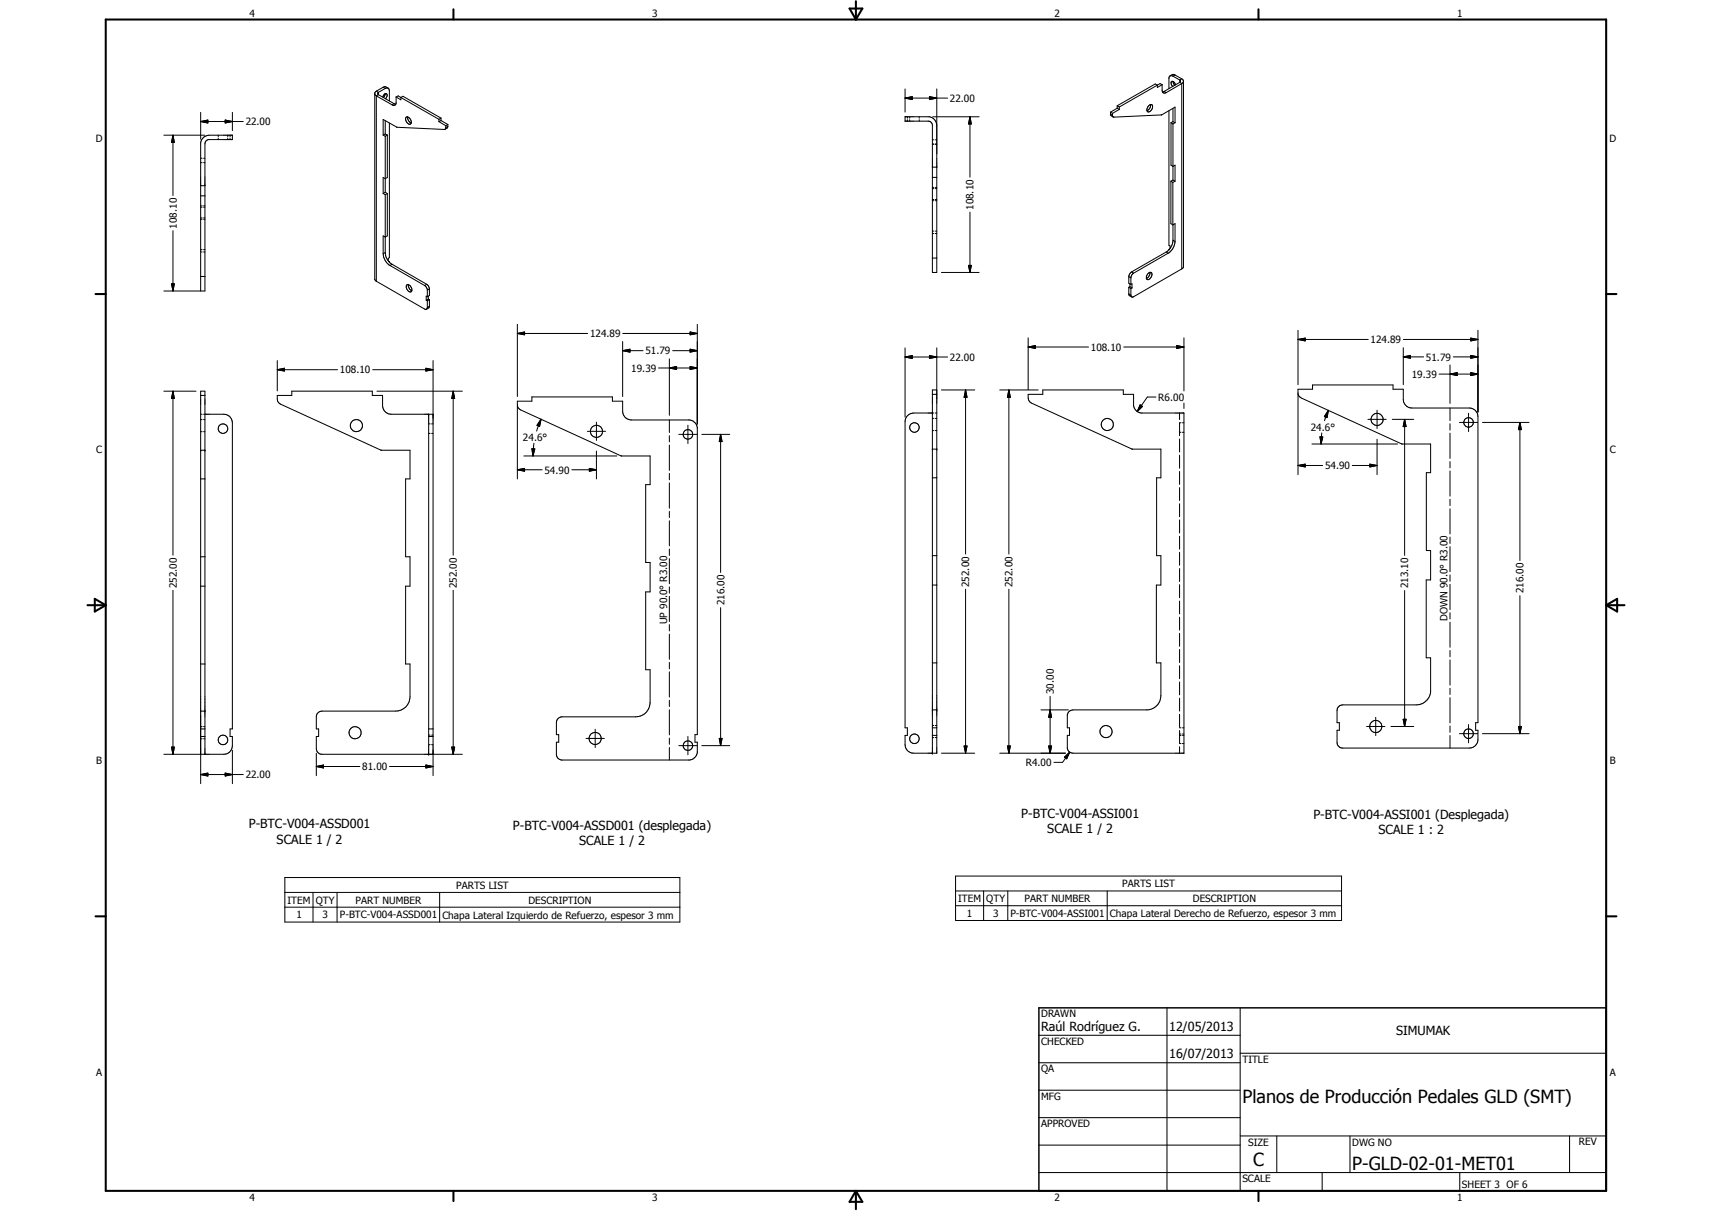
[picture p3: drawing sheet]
<svg xmlns="http://www.w3.org/2000/svg" width="594mm" height="420mm" viewBox="0 0 594 420" stroke-linecap="round" stroke-linejoin="round" font-family="sans-serif">
<g fill="none" stroke="#000" stroke-width=".35">
<path d="M69.6 39v9.3M80.6 39v6.3M130 32.6l.6 .7M130.6 33.3v64.3M130.6 31.6l-.6 .7v64.6l.6 .7M130.6 31.6l.7 .4M130.6 33.3l5.5 3.1M131.3 32v.9M131.3 32.9l-.7 .4M131.3 32l-.2 .4 .2 .5M131.3 32.9l5.5 3.1M133 30.3l-2.4 1.3"/>
<path d="M133 30.3l.8-.2 .9 .5M133 30.3l.7 .4M133.6 32.6l-.8 1.1M133.6 32.6h.5l.3 .4-.7 1.2M133.6 32.6l-.6 1.2M133.7 30.7a.88 .88 0 0 1 1-.1 .88 .88 0 0 1 .4 .9v3.6M133.7 30.7l-2.4 1.3M136.8 36l.5 .2M136.8 36l-.7 .4M137.4 33.7l.8-.4 .9 .5M137.4 33.7l1.7 .9v-.8M137.4 33.7l-.1 2.6-.5 .3-.7-.2"/>
<path d="M139.1 33.8l13.2 7.6M139.1 33.8l.7-.4 13.2 7.6M314.1 34l2.5-.5v1zM314.1 30.9v8M314.1 34h14.7M322.5 33.5l2.6 .5-2.6 .5zM325.1 30.9v63.6h-1.6v-51.3l-.6-1-.5-.2h-8.3v-1.5h8.3a3.1 3.1 0 0 1 2.7 3M385.4 38.9l.6 .4M385.4 38.9l.1 1.2 .8 .5M385.4 39.6l.6 .4M386 39.3v.9l.4 .4 16.7-.7 4.6-2.7v5.4M387.7 37.5l.7 .5"/>
<path d="M387.7 37.5l-2.3 1.4M387.7 36.7l.7 .4M387.7 36.7v.8M388.4 37.1v.9M388.4 38l-2.4 1.3M398.4 36.9l.4-.4a.71 .71 0 0 1 1-.1 .71 .71 0 0 1 .1 1 1.41 1.41 0 0 1-1.7 1.3l-.2-.6zM399.2 36.3a1.99 1.99 0 0 1-1.2 2.1M401.6 29.5l-13.2 7.6M401.6 29.5l-.7-.4-13.2 7.6M403.3 29.4v1.9a.88 .88 0 0 0 .4 .9 .88 .88 0 0 0 1-.1M403.3 29.4l-1.7 1v-.9M403.3 29.4l-.8-.4-.9 .5"/>
<path d="M404 31.7l-.6 .2M404 31.7l.7 .4M405.6 38.4v46.7l.4 .2v.9M406 26.4l-.4 .6v3.8M406 26.4h1M407 26.4l2.4 1.4M407 37.6v4.6M407.1 28.3l.6 1.3M407.7 26l2.4 1.3M407.7 26l-.8-.2-.9 .5M407.7 26l-.7 .4M407.9 29.5a.98 .98 0 0 0-.4-1 .98 .98 0 0 0-1.1-.1 1.38 1.38 0 0 0 .6 1.6"/>
<path d="M409.4 27.8v.8M409.4 27.8l.3 .3-.3 .5M409.4 28.6l.7 .4M409.4 28.6l-5.4 3.1M410.1 29v64.3M410.1 27.3l-.7 .5M410.1 27.3l.6 .8v64.6l-.6 .6M410.1 29l-5.4 3.1M410.7 28.3l-.6 .7M56.8 46.9h14.2M60 46.9l.5 2.5h-1zM60 46.9v21"/>
<path d="M69.6 42.2l2.5-.5v1zM69.6 56.4h.5M69.6 54.9h.5M69.6 42.2h14.8M70.5 47.8l1-.6 1.1-.3h8v1.5h-8.3l-.8 .5-.3 .7-.1 51.4h-1.5v-51.5zM70.6 56.4h.5M70.6 54.9h.5M75.7 46.9v.5M75.7 47.9v.5M78.1 41.7l2.5 .5-2.5 .5zM79 46.9v.5M79 47.9v.5"/>
<path d="M79.8 46.9v.5M79.8 47.9v.5M133 46.9l.7 .4M133.7 41.8v4.7M133.7 47.3v19.4M133.7 46.5l.7 .4M133.7 46.5l-.7 .4M134.4 46.9v14.7l-.7 .4-.7-.4v5.5M134.4 46.9l-.7 .4M135.1 42.7v46.7l-.4 .2v.9M140.9 40.7a1.58 1.58 0 0 1 1.6 2.3 1.59 1.59 0 0 1-1.6-2.3zM141.5 40.6a2.16 2.16 0 0 0 1.2 2.1"/>
<path d="M152.3 42.2l2.4 1.4M152.3 41.4v.8M153 41.8l2.4 1.4M153 41.8l-.7 .4M153 41v.8M153 41l-.7 .4M154.7 43.6v.8l-.4 .5-16.6-.7-4.7-2.8v5.5M155.4 43.2v.7M155.4 43.2l-.7 .4M155.4 43.9l-.2 .5-.8 .5M155.4 43.9l-.7 .3M314.9 40.5v.5"/>
<path d="M314.9 41.5v.5M315.7 40.5v.5M315.7 41.5v.5M319 40.5v.5M319 41.5v.5M323.5 58h1.6M323.5 50h.6M323.5 48.5h.6M323.7 40.5h16.1M324.6 50h.5M324.6 48.5h.5M336.6 40.5l.5 2.5h-1z"/>
<path d="M336.6 40.5v21M406.4 42.6v14.7l.6 .4 .7-.4v5.6M406.4 42.6l.6 .4M407 43v19.5M407 42.2l.7 .4M407 42.2l-.6 .4M407.7 42.6l-.7 .4M69.6 64.4h1.5M69.6 67.9h1.5M69.6 71.4h.5M69.6 75.6h.5M69.6 71.9h.5"/>
<path d="M69.6 76.1h.5M70.6 71.4h.5M70.6 75.6h.5M70.6 71.9h.5M70.6 76.1h.5M133 67.1l.7 .5M133.7 67.6v20M133.7 66.7l.7 .4M133.7 66.7l-.7 .4M134.4 67.1v14.7l-.7 .5-.7-.5v6.3M134.4 67.1l-.7 .5M323.5 61.6h1.6"/>
<path d="M323.5 69.2h.6M323.5 65h.6M323.5 69.6h.6M323.5 65.4h.6M324.6 69.2h.5M324.6 65h.5M324.6 69.6h.5M324.6 65.4h.5M336.6 73.6v20.9M406.3 62.9v14.7l.7 .4M406.3 62.9l.7 .4M407 78l.7-.4v6.2"/>
<path d="M407 63.3v14.7M407 78v5.7a5.3 5.3 0 0 1-2.3 3.7M407 62.5l.7 .4M407 62.5l-.7 .4M407.7 62.9l-.7 .4M59.5 98.5h1l-.5 2.5zM60 80.1v20.9M69.6 86.6h.5M69.6 95.9h1.5M69.6 87.4h.5M70.6 86.6h.5M70.6 87.4h.5"/>
<path d="M130.6 97.6l17.1 9.8 .6-.6v-2.4M133 88.1a5.2 5.2 0 0 0 2.3 4M133.7 87.6l-.7 .5M133.7 87.6l.3 1.6 .9 1.5M134.9 90.7l.2 .1M134.9 90.7l1.2 1M135.1 90.8h-.1M135.1 90.8v.1M135.3 92.1l12.1 7M136.1 91.7l12 6.9M136.1 91.7l-.8 .4M141.1 98.9a1.4 1.4 0 0 1 1.8 1.3l-.1 .9a1.1 1.1 0 0 1-1.7-.9z"/>
<path d="M141.7 98.8v.7l.4 .7 .8 .7M147.4 99.1l.9 1.4v2.5M148.1 98.6l.5 .5 .4 1.1M148.1 98.6l-.7 .5M323.5 80.2h.6M323.5 81h.6M323.5 89.5h1.6M324.6 80.2h.5M324.6 81h.5M326.7 94.5h13.1M336.1 92.1h1l-.5 2.4zM391.7 99.7l.7 .4"/>
<path d="M391.7 96v2.3l.7 .4M391.7 99.7v2.3M391.7 96l.7 .4M392.1 99.5l.7 .4M392.1 99.5l-.4 .2M392.1 98.5v1M392.4 98.7l.4-.2v1.4M392.4 96.4v2.3M392.6 94.4l.8 .4M392.6 94.4l-.7 .9-.2 .7M392.8 99.9l-.4 .2M393.4 94.8l-.6 .4-.4 1.2"/>
<path d="M398.2 95.1l.4-.4a.75 .75 0 0 1 1.1 0 .75 .75 0 0 1-.1 1.1 1.3 1.3 0 0 1-1.6 1.1l-.2-.8zM399 94.5a1.88 1.88 0 0 1-1.2 2.1M404.7 87.4l-12.1 7M404.7 87.4l.7 .4M405.4 87.8l-12 7M405.6 86.5l.1 .1M405.6 86.5v.2M405.8 86.4l-.2 .1M407 83.4l.7 .4M407.7 83.8a5.2 5.2 0 0 1-2.3 4M410.1 93.3l-16.7 9.7-.6 .1-.4-.7M56.8 101h12.7"/>
<path d="M147.9 104.2l.4 .2M148.3 103l-.4-.3v1.5M148.6 103.8l.4 .2M148.6 103.8l-.7 .4M148.6 102.8v1M149 104l-.7 .4M149 100.2v2.3l-.7 .5M149 104v2.3M149 100.2l-.7 .5M149 106.3l-.7 .4M149 106.3l-.2 .5-.8 .5M179.5 115.7l2.5-.5v1z"/>
<path d="M179.5 112.5v25.1M179.5 115.7h24.4M216.1 118.5v19.1M216.1 115.7h25.9M239.5 115.2l2.5 .5-2.5 .5zM242 112.5v34.6M356.8 117.2v18M391.7 102l.7 .4M391.7 102l.2 .5 .8 .5M392.4 100.1v2.3M408.3 119.9l2.5 .5-2.5 .5zM410.8 117.2v18.4"/>
<path d="M450.4 117.8l2.5-.5v1zM450.4 114.6v18.9M450.4 117.8h24.4M487 117.8h25.9M510.4 117.3l2.5 .5-2.5 .5zM512.9 114.6v28.4M56.8 135.7h11.2M60 135.7l.5 2.5h-1zM60 135.7v56.9M69.6 137.2h1.5M96.2 128.3l2.5-.5v.9zM96.2 125.1v10.5"/>
<path d="M96.2 128.3h20.9M129.3 128.3h21M130.8 135.7h29.6M147.8 127.8l2.5 .5-2.5 .4zM150.3 125.1v144M157.3 135.7l.5 2.5h-1zM157.3 135.7v56.9M179.5 139.2h5.1v-1.5h27.9v1.5h3.6v3.5a3 3 0 0 0 3 3h20.2a3.2 3.2 0 0 1 2.7 2.6v106.6h-.8v2.6h.8v3.6a3.1 3.1 0 0 1-2.7 2.6h-44.6a1.98 1.98 0 0 1-1.6-2v-4.2h.8v-2.6h-.8v-4.2a2.07 2.07 0 0 1 1.6-2h25.8a5 5 0 0 0 5.1-5v-11.3h-1.5v-27h1.5v-10.2h-1.5v-27.1h1.5v-9.9h-10.1l-34.8-16-1.1-1.1zM216.1 121.7l2.5-.5v1zM216.1 121.7h7M228.5 127.7h13.5M232.3 127.7l2.5-.5v1z"/>
<path d="M232.3 124.5v19.6M233.4 121.7h8.6M239.5 127.2l2.5 .5-2.5 .5zM239.5 121.2l2.5 .5-2.5 .5zM314.1 123.9l2.5-.5v1zM314.1 120.7v24M314.1 123.9h14.7M322.5 123.4l2.6 .5-2.6 .5zM323.5 136.8h1.6M325.1 120.7v140.6h-8a2.96 2.96 0 0 1-3-3v-3.2h.8v-2.6h-.8v-106.2a2.97 2.97 0 0 1 3-3h7M325.1 135.3h-1.6v126M326.7 135.3h11.5"/>
<path d="M335.1 135.3l.5 2.5h-1zM335.1 135.3v56.9M346.9 135.3h13.3M350.1 135.3l.5 2.5h-1zM350.1 135.3v56.9M356.8 120.4l2.5-.5v1zM356.8 136.8h5.1v-1.5h27.9v1.5h3.6v3.9a3.1 3.1 0 0 0 2.5 2.6h14.9v118l-39.1-.1-.9-.6-.4-.9v-4.6h.7v-2.6h-.7v-4.6a2.09 2.09 0 0 1 2-1.6h25.9a5 5 0 0 0 4.5-5v-11.3h-1.5v-27h1.5v-10.2h-1.4v-27h1.4v-10h-10l-34.8-15.9-1.1-1.2zM356.8 120.4h20.9M389.9 120.4h20.9M401.1 137.8h-3l-3.5 5M410.8 139.9v1.8M450.4 136.6l.4 .9 .8 .6 34.8 15.9 10 .1v9.9h-1.4v27h1.4v10.2h-1.5v27h1.5v11.9a5 5 0 0 1-5 4.5h-25.4a2 2 0 0 0-2 1.9v4.2h.8v2.7h-.8v4.2l.2 1 1.1 .9h44.6a2.96 2.96 0 0 0 3-3v-3.1h-.8v-2.7h.8v-106.1a3 3 0 0 0-3-3h-19.9a3 3 0 0 1-3-3v-3.6h-3.6v-1.4h-27.9v1.4h-5.1v29.7"/>
<path d="M487 123.8l2.4-.5v1zM487 120.6v12.9M487 123.8h7M499.4 129.8h13.5M503.2 129.8l2.5-.5v1zM503.2 126.6v13.4M504.3 123.8h8.6M510.4 129.3l2.5 .5-2.5 .5zM510.4 123.3l2.5 .5-2.5 .5zM69.6 143.7h.5M69.6 156.2h1.5M69.6 145.6h.5"/>
<path d="M69.6 149.8h.5M70.6 143.7h7a2.96 2.96 0 0 1 3 3v106.2h-.8v2.6h.8v3.2a3 3 0 0 1-3 3h-8M70.6 145.6h.5M70.6 149.8h.5M148.8 150.4h.5M148.8 143.7v118M148.8 147.1h.5M149.8 150.4h.5M149.8 147.1h.5M150.3 143.7h-14.5a3 3 0 0 1-3-3v-3.5h-3.6v-1.5h-27.9v1.5h-5.1l.1 1.9 1.1 1.2 34.8 15.9h10.1v10h-1.5v27h1.5v10.2h-1.5v27h1.5v11.3a5 5 0 0 1-5 5h-25.5a2 2 0 0 0-2 2v4.2h.8v2.6h-.8v4.2a2 2 0 0 0 2 2h48.6M179.5 140.8v25.4M181.8 158.2h32.3"/>
<path d="M184.6 155.7h1l-.7 2.5zM185.3 153.8l-.4 4.4M187.7 145.5l-.5 2.5-.9-.4zM187.7 145.5l-1.5 4.1M203.8 149.6h6.3M207 146.5v6.3M207 156.5v9.7M232.3 145.7v4.4M232.3 151.2v2.1M232.3 154.4v8.8M235.5 150.7h6.4M238.7 147.5v6.4"/>
<path d="M243.5 150.7h9.7M250.1 150.7l.5 2.5h-1zM250.1 150.7v47.9M323.5 155.8h1.6M323.5 149.4h.6M323.5 145.2h.6M324.6 143.3h.5M324.6 149.4h.5M324.6 145.2h.5M395.6 140.5l.8 .5-1.8 1.8zM409.3 150h.5M409.3 143.3v2.3"/>
<path d="M409.3 152.3v4.5M409.3 157.9v4.5M409.8 146.7h-.5v4.5M410.3 146.7h.5M410.3 150h.5M455.2 154.1h29.8M458 151.6h1l-.6 2.5zM458.7 150.2l-.3 3.9M461 142.4l-.5 2.5-.9-.4zM461 142.4l-1.4 3.6M474.7 145.5h6.3M477.9 142.3v6.4"/>
<path d="M477.9 152.4v12.3M483.1 145.5h7.5M487.4 145.5l.5 2.5h-1zM487.4 145.5v47.2M503.2 141.6v4.3M503.2 147v2.2M503.2 150.3v8.7M506.4 146.6h6.4M509.6 143.4v6.3M514.4 146.6h16.2M527.4 146.6l.5 2.5h-1zM527.4 146.6v47.9"/>
<path d="M69.6 166.2h1.5M179.5 163l2.5-.5v1zM179.5 163h8.6M198.4 163h8.6M204.5 162.5l2.5 .5-2.5 .5zM232.3 164.3v2.2M232.3 167.6v8.7M232.3 177.4v2.2M323.5 165.8h1.6M409.3 163.6v4.5M409.3 169.2v4.5M409.3 174.8v4.5"/>
<path d="M450.4 161.5l2.5-.5v1zM450.4 161.5h8.6M469.3 161.5h8.6M475.4 161l2.5 .5-2.5 .5zM503.2 160.1v2.2M503.2 163.4v8.7M503.2 173.2v2.2M503.2 176.5v8.8M69.6 193.2h1.5M232.3 180.7v8.7M232.3 190.5v2.2M232.3 193.8v8.7"/>
<path d="M323.5 192.8h1.6M409.3 180.4v4.5M409.3 186.1v4.4M409.3 191.6v4.5M409.3 197.3v4.5M503.2 186.4v2.2M503.2 189.7v8.7M503.2 199.5v2.2M60 204.8v56.9M69.6 203.4h1.5M157.3 204.8v56.9M232.3 203.6v2.2"/>
<path d="M232.3 206.9v8.7M232.3 216.7v2.2M250.1 210.8v47.9M323.5 203h1.6M335.1 204.4v56.9M350.1 204.4v56.9M409.3 202.9v4.5M409.3 208.5v4.5M409.3 214.1v4.5M409.3 219.8v4.4M487.4 204.9v47.2M503.2 202.7v8.8"/>
<path d="M503.2 212.6v2.2M503.2 215.9v8.7M527.4 206.7v47.9M69.6 230.4h1.5M232.3 220v8.7M232.3 229.8v2.2M232.3 233.1v8.8M323.5 230h1.6M409.3 225.3v4.6M409.3 231v4.5M409.3 236.6v4.5M503.2 225.7v2.2"/>
<path d="M503.2 229v8.7M503.2 238.8v2.2M59.5 259.2h1l-.5 2.5zM69.6 255.5h1.5M69.6 252.9h1.5M69.6 246.7h1.5M69.6 252.1h.5M69.6 256.3h.5M70.6 252.1h.5M70.6 256.3h.5M148.8 255.5h1.5M148.8 252.9h1.5"/>
<path d="M148.8 258.4h.5M148.8 255.1h.5M149.8 258.4h.5M149.8 255.1h.5M156.8 259.2h1l-.5 2.5zM203.4 256.2h6.3M206.5 253v6.4M232.3 243v2.2M232.3 246.3v8.7M232.3 256.1v2.1M232.3 259.3v4.4M235.5 258.7h6.4"/>
<path d="M238.7 255.5v6.4M243.5 258.7h9.7M249.6 256.2h1l-.5 2.5zM323.5 255.1h1.6M323.5 252.5h1.6M323.5 246.3h1.6M323.5 255.9h.6M323.5 251.7h.6M324.6 255.9h.5M324.6 251.7h.5M334.6 258.8h1l-.5 2.5zM349.6 258.8h1l-.5 2.5z"/>
<path d="M361.2 246.3h9.5M363.9 258.8h1l-.5 2.5zM364.4 246.3l.5 2.5h-1zM364.4 241.6v19.7M409.3 255.1h.5M409.3 252.5h.5M409.3 254.7h.5M409.3 258h.5M409.3 242.2v4.5M409.3 247.8v4.5M409.3 253.4v4.5M409.3 259.1v2.2"/>
<path d="M410.3 255.1h.5M410.3 252.5h.5M410.3 254.7h.5M410.3 258h.5M474.2 252.1h6.4M477.4 248.9v6.3M482.7 252.1h7.9M486.9 249.6h1l-.5 2.5zM503.2 242.1v8.7M503.2 251.9v2.2M503.2 255.2v4.3M506.4 254.6h6.4"/>
<path d="M509.6 251.4v6.3M514.4 254.6h16.2M526.9 252.1h1l-.5 2.5zM56.8 261.7h12.7M69.6 268.7l2.5-.5v1zM69.6 268.7h14.8M71.1 261.7v-126h-1.5v136.2M78.1 268.2l2.5 .5-2.5 .5zM80.6 260.3v11.6M109.8 265.9l2.5-.5v1zM109.8 261.3v7.8M109.8 265.9h15.1"/>
<path d="M135.2 265.9h15.1M147.8 265.4l2.5 .5-2.5 .5zM326.7 261.3h11.5M346.9 261.3h22.8M369.4 262.7l1.8-1.7-1 2.3zM371.2 261l-2.5 3.5h-3M98.8 304.5h137.1v15.4h-137.1zM98.8 309.6h137.1M98.8 314.7h137.1M108.6 309.6v10.3M117 309.6v10.3M152.6 309.6v10.3"/>
<path d="M331.6 304h133.9v15.4h-133.9zM331.6 309.1h133.9M331.6 314.2h133.9M341.3 309.1v10.3M349.7 309.1v10.3M384.2 309.1v10.3M360.5 359.2h69.9M405 349.7v63.5M430.4 349.7v63.5M360.5 368.7h69.9M360.5 378.2h69.9M430.4 365.4h127"/>
<path d="M360.5 387.8h69.9M360.5 397.3h69.9M430.4 394.1h127M443.1 394.1v12.7M468.5 394.1v12.7M544.7 394.1v12.7M360.5 406.8h196.9M458.8 406.8v6.4M506.6 406.8v6.4"/>
<circle cx="77.4" cy="148.7" r="1.64"/>
<circle cx="123.7" cy="147.7" r="2.1"/>
<circle cx="207" cy="149.7" r="2.11"/>
<circle cx="238.7" cy="150.7" r="1.65"/>
<circle cx="317.3" cy="148.3" r="1.65"/>
<circle cx="384.2" cy="147.3" r="2.09"/>
<circle cx="477.9" cy="145.5" r="2.12"/>
<circle cx="509.6" cy="146.5" r="1.65"/>
<circle cx="77.4" cy="256.7" r="1.66"/>
<circle cx="123.2" cy="254.2" r="2.11"/>
<circle cx="206.5" cy="256.2" r="2.1"/>
<circle cx="238.7" cy="258.7" r="1.66"/>
<circle cx="317.3" cy="256.3" r="1.65"/>
<circle cx="383.8" cy="253.9" r="2.1"/>
<circle cx="477.4" cy="252.1" r="2.11"/>
<circle cx="509.6" cy="254.6" r="1.66"/>
</g>
<g fill="#000">
<circle cx="69.6" cy="156.2" r=".18"/>
<circle cx="71.1" cy="156.2" r=".18"/>
<circle cx="148.8" cy="143.7" r=".18"/>
<circle cx="323.5" cy="143.3" r=".18"/>
<circle cx="323.5" cy="155.8" r=".18"/>
<circle cx="325.1" cy="155.8" r=".18"/>
<circle cx="323.5" cy="246.3" r=".18"/>
<circle cx="325.1" cy="246.3" r=".18"/>
<circle cx="148.8" cy="261.7" r=".18"/>
<circle cx="323.5" cy="261.3" r=".18"/>
</g>
<g fill="none" stroke="#000" stroke-width=".71">
<path d="M36.7 6.8h520.7v406.4h-520.7zM157.3 3.2v3.6M294.8 3h4.4l-2.2 3.8zM297 .4v6.4M436.7 3.2v3.6M33.1 102h3.6M557.4 102h3.5M30.3 210h6.4M32.9 207.8l3.8 2.2-3.8 2.2zM557.4 210h6.3M557.4 210l3.8-2.2v4.4zM33.1 317.9h3.6"/>
<path d="M557.4 317.9h3.5M157.3 413.2v3.5M297 413.2v6.3M297 413.2l2.2 3.8h-4.4zM436.7 413.2v3.5"/>
</g>
<path d="M360.5 349.7h196.9v63.5h-196.9z" fill="none" stroke="#000" stroke-width=".51"/>
<g fill="#000">
<path d="M314.1 34l2.5-.5v1zM322.5 33.5l2.6 .5-2.6 .5zM60 46.9l.5 2.5h-1zM69.6 42.2l2.5-.5v1zM78.1 41.7l2.5 .5-2.5 .5zM336.6 40.5l.5 2.5h-1zM59.5 98.5h1l-.5 2.5zM336.1 92.1h1l-.5 2.4zM179.5 115.7l2.5-.5v1zM239.5 115.2l2.5 .5-2.5 .5zM356.8 120.4l2.5-.5v1zM450.4 117.8l2.5-.5v1z"/>
<path d="M510.4 117.3l2.5 .5-2.5 .5zM60 135.7l.5 2.5h-1zM96.2 128.3l2.5-.5v.9zM147.8 127.8l2.5 .5-2.5 .4zM157.3 135.7l.5 2.5h-1zM216.1 121.7l2.5-.5v1zM232.3 127.7l2.5-.5v1zM239.5 127.2l2.5 .5-2.5 .5zM239.5 121.2l2.5 .5-2.5 .5zM314.1 123.9l2.5-.5v1zM322.5 123.4l2.6 .5-2.6 .5zM335.1 135.3l.5 2.5h-1z"/>
<path d="M350.1 135.3l.5 2.5h-1zM408.3 119.9l2.5 .5-2.5 .5zM487 123.8l2.4-.5v1zM503.2 129.8l2.5-.5v1zM510.4 129.3l2.5 .5-2.5 .5zM510.4 123.3l2.5 .5-2.5 .5zM184.6 155.7h1l-.7 2.5zM187.7 145.5l-.5 2.5-.9-.4zM250.1 150.7l.5 2.5h-1zM395.6 140.5l.8 .5-1.8 1.8zM458 151.6h1l-.6 2.5zM461 142.4l-.5 2.5-.9-.4z"/>
<path d="M487.4 145.5l.5 2.5h-1zM527.4 146.6l.5 2.5h-1zM179.5 163l2.5-.5v1zM204.5 162.5l2.5 .5-2.5 .5zM450.4 161.5l2.5-.5v1zM475.4 161l2.5 .5-2.5 .5zM59.5 259.2h1l-.5 2.5zM156.8 259.2h1l-.5 2.5zM249.6 256.2h1l-.5 2.5zM334.6 258.8h1l-.5 2.5zM349.6 258.8h1l-.5 2.5zM363.9 258.8h1l-.5 2.5z"/>
<path d="M364.4 246.3l.5 2.5h-1zM486.9 249.6h1l-.5 2.5zM526.9 252.1h1l-.5 2.5zM69.6 268.7l2.5-.5v1zM78.1 268.2l2.5 .5-2.5 .5zM109.8 265.9l2.5-.5v1zM147.8 265.4l2.5 .5-2.5 .5zM369.4 262.7l1.8-1.7-1 2.3z"/>
</g>
<g font-size="6.3">
<text x="431.1" y="382.8">Planos de Producción Pedales GLD (SMT)</text>
<text x="434.8" y="404.7">C</text>
<text x="469.2" y="406">P-GLD-02-01-MET01</text>
</g>
<g font-size="4.4">
<text x="86.3" y="287.4">P-BTC-V004-ASSD001</text>
<text x="354.4" y="283.7">P-BTC-V004-ASSI001</text>
<text x="455.8" y="284.3">P-BTC-V004-ASSI001 (Desplegada)</text>
<text x="96" y="292.7">SCALE 1 / 2</text>
<text x="178" y="288.1">P-BTC-V004-ASSD001 (desplegada)</text>
<text x="201" y="293.3">SCALE 1 / 2</text>
<text x="363.4" y="288.9">SCALE 1 / 2</text>
<text x="478.4" y="289.5">SCALE 1 : 2</text>
<text x="361.3" y="357.5">Raúl Rodríguez G.</text>
<text x="405.7" y="357.7">12/05/2013</text>
<text x="484.5" y="359.1">SIMUMAK</text>
<text x="405.7" y="367.2">16/07/2013</text>
</g>
<g font-size="3.5">
<text x="86.6" y="5.8">4</text>
<text x="226.3" y="5.8">3</text>
<text x="365.9" y="5.8">2</text>
<text x="505.6" y="5.8">1</text>
<text x="329.6" y="35.3">22.00</text>
<text x="85.3" y="43.5">22.00</text>
<text x="33.3" y="49.4">D</text>
<text x="558.5" y="49.4">D</text>
<text x="337.8" y="72.9" transform="rotate(-90 337.8 72.9)">108.10</text>
<text x="61.3" y="79.3" transform="rotate(-90 61.3 79.3)">108.10</text>
<text x="204.8" y="117">124.89</text>
<text x="475.6" y="119.1">124.89</text>
<text x="224" y="123">51.79</text>
<text x="329.6" y="125.2">22.00</text>
<text x="378.5" y="121.7">108.10</text>
<text x="494.8" y="125.1">51.79</text>
<text x="118" y="129.5">108.10</text>
<text x="219.1" y="129">19.39</text>
<text x="489.9" y="131.1">19.39</text>
<text x="401.9" y="139">R6.00</text>
<text x="454.9" y="149.4">24.6°</text>
<text x="181.5" y="153">24.6°</text>
<text x="33.4" y="157.3">C</text>
<text x="558.6" y="157.3">C</text>
<text x="188.9" y="164.3">54.90</text>
<text x="459.8" y="162.8">54.90</text>
<text x="336.3" y="203.7" transform="rotate(-90 336.3 203.7)">252.00</text>
<text x="351.4" y="203.7" transform="rotate(-90 351.4 203.7)">252.00</text>
<text x="61.3" y="204" transform="rotate(-90 61.3 204)">252.00</text>
<text x="158.6" y="204" transform="rotate(-90 158.6 204)">252.00</text>
<text x="488.7" y="204.1" transform="rotate(-90 488.7 204.1)">213.10</text>
<text x="528.7" y="205.9" transform="rotate(-90 528.7 205.9)">216.00</text>
<text x="251.4" y="210" transform="rotate(-90 251.4 210)">216.00</text>
<text x="502.3" y="215.5" transform="rotate(-90 502.3 215.5)">DOWN 90.0° R3.00</text>
<text x="231.5" y="216.6" transform="rotate(-90 231.5 216.6)">UP 90.0° R3.00</text>
<text x="365.7" y="240.8" transform="rotate(-90 365.7 240.8)">30.00</text>
<text x="33.4" y="265.2">B</text>
<text x="125.7" y="267.2">81.00</text>
<text x="356" y="265.8">R4.00</text>
<text x="558.6" y="265.2">B</text>
<text x="85.3" y="270">22.00</text>
<text x="158.3" y="308.4">PARTS LIST</text>
<text x="389.4" y="307.8">PARTS LIST</text>
<text x="99.8" y="313.5">ITEM</text>
<text x="109.6" y="313.5">QTY</text>
<text x="123.4" y="313.5">PART NUMBER</text>
<text x="183.3" y="313.5">DESCRIPTION</text>
<text x="332.5" y="313">ITEM</text>
<text x="342.3" y="313">QTY</text>
<text x="355.6" y="313">PART NUMBER</text>
<text x="413.9" y="313">DESCRIPTION</text>
<text x="102.9" y="318.6">1</text>
<text x="111.9" y="318.6">3</text>
<text x="117.9" y="318.6">P-BTC-V004-ASSD001</text>
<text x="153.5" y="318.7">Chapa Lateral Izquierdo de Refuerzo, espesor 3 mm</text>
<text x="335.5" y="318.1">1</text>
<text x="344.6" y="318.1">3</text>
<text x="350.6" y="318.1">P-BTC-V004-ASSI001</text>
<text x="385.1" y="318.1">Chapa Lateral Derecho de Refuerzo, espesor 3 mm</text>
<text x="361.3" y="353">DRAWN</text>
<text x="361.3" y="362.5">CHECKED</text>
<text x="431.1" y="368.7">TITLE</text>
<text x="33.4" y="373.2">A</text>
<text x="361.3" y="372.1">QA</text>
<text x="558.6" y="373.2">A</text>
<text x="361.3" y="381.6">MFG</text>
<text x="361.3" y="391.1">APPROVED</text>
<text x="433.1" y="397.5">SIZE</text>
<text x="469.2" y="397.5">DWG NO</text>
<text x="547.9" y="397.4">REV</text>
<text x="431.1" y="410.2">SCALE</text>
<text x="507.3" y="412.3">SHEET 3 OF 6</text>
<text x="86.6" y="416.7">4</text>
<text x="226.3" y="416.7">3</text>
<text x="365.9" y="416.7">2</text>
<text x="505.6" y="416.7">1</text>
</g>
</svg>
